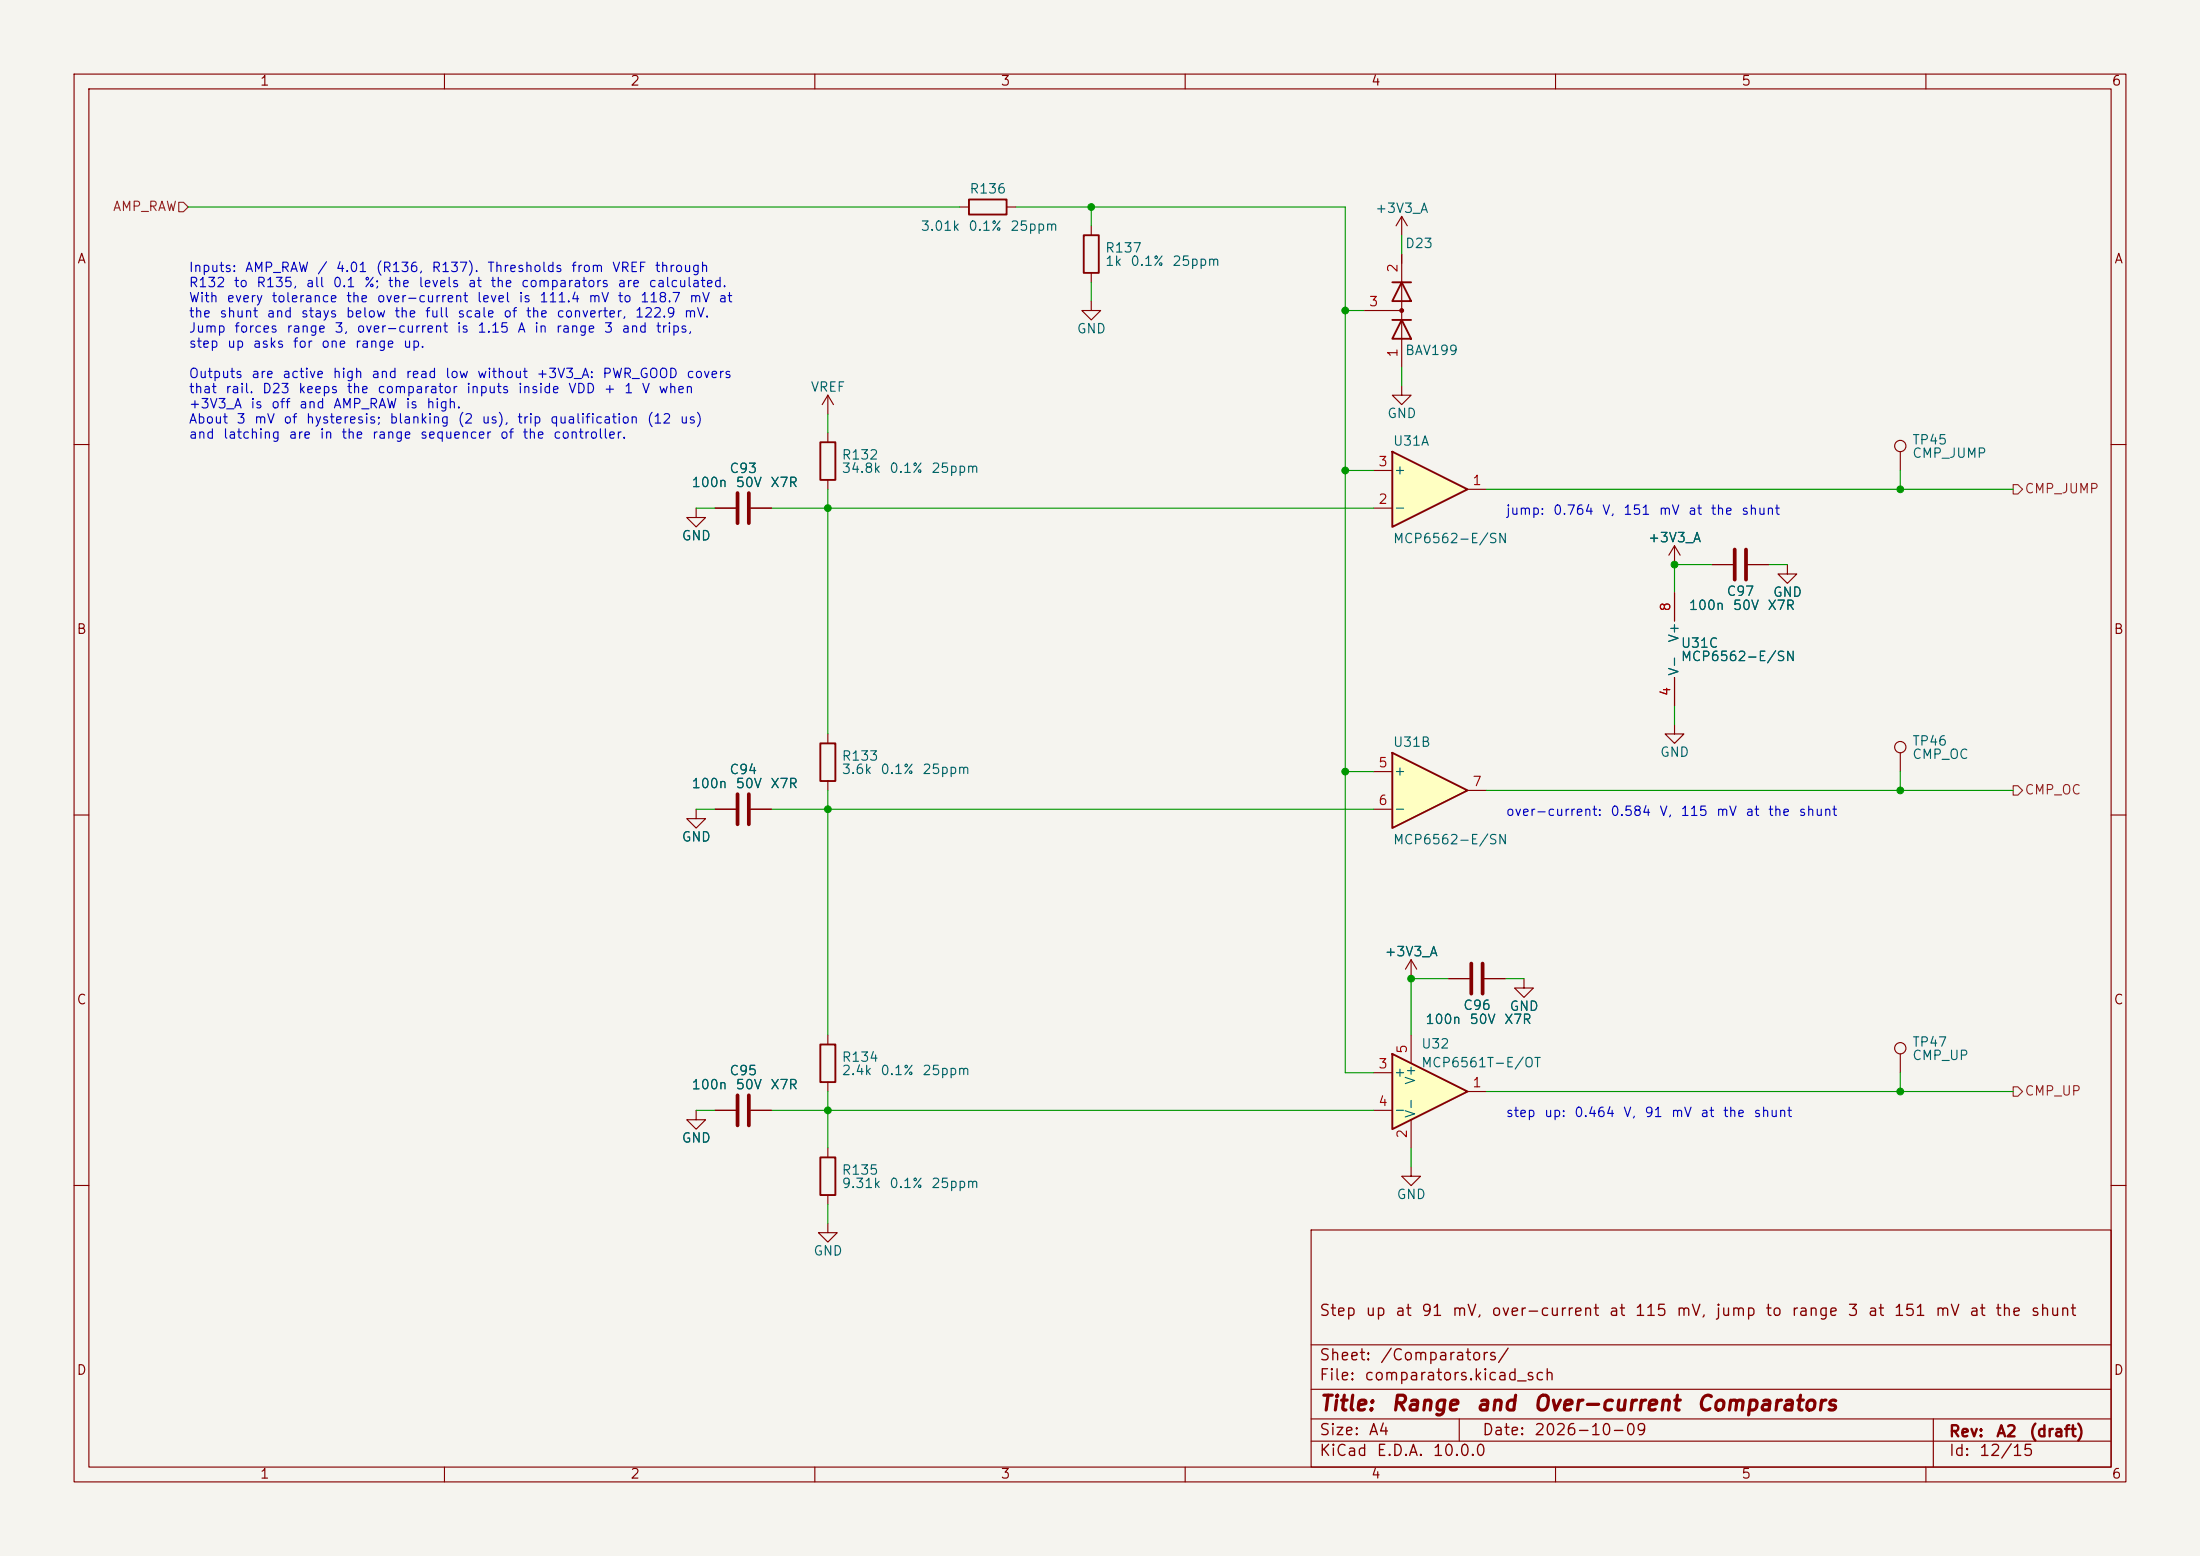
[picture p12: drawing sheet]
<svg xmlns="http://www.w3.org/2000/svg" width="297mm" height="210mm" viewBox="0 0 297 210" stroke-linecap="round" stroke-linejoin="round" font-family="sans-serif">
<path d="M0 0h297v210h-297z" fill="#f5f4ef" stroke="#f5f4ef" stroke-width=".14"/>
<g fill="none" stroke="#840000" stroke-width=".15">
<path d="M10 10h277v190h-277zM12 12h273v186h-273zM60 10v2M110 10v2M160 10v2M210 10v2M260 10v2M129.5 27.9h1.3M135.9 27.9h1.3M147.3 30.5v1.3M147.3 36.8v1.3M189.2 29.2v2.6"/>
<path d="M189.2 34.3v15.2M189.2 29.2l-.7 1.3M189.2 29.2l.8 1.3M111.8 53.3v2.6M111.8 58.4v1.3M111.8 53.3l-.8 1.3M111.8 53.3l.7 1.3M147.3 40.6v1.3h1.3l-1.3 1.3-1.3-1.3h1.3M184.1 41.9h5.1M189.2 52.1v1.2h1.3l-1.3 1.3-1.2-1.3h1.2M10 60h2M94 68.6v1.3h1.2l-1.2 1.2-1.3-1.2h1.3"/>
<path d="M96.5 68.6h2.8M101.3 68.6h2.8M111.8 64.8v1.2M256.5 61v2.5M285 60h2M111.8 99.1v1.2M226.1 97.8v1.3h1.2l-1.2 1.2-1.3-1.2h1.3M10 110h2M94 109.2v1.3h1.2l-1.2 1.3-1.3-1.3h1.3M96.5 109.2h2.8M101.3 109.2h2.8M111.8 105.4v1.3"/>
<path d="M256.5 101.6v2.5M285 110h2M111.8 139.7v1.3M195.6 132.1h2.8M200.4 132.1h2.8M205.7 132.1v1.3h1.3l-1.3 1.2-1.2-1.2h1.2M94 149.9v1.2h1.2l-1.2 1.3-1.3-1.3h1.3M96.5 149.9h2.8M101.3 149.9h2.8M111.8 146.1v1.2M111.8 154.9v1.3M190.5 157.5v1.3h1.3l-1.3 1.2-1.3-1.2h1.3"/>
<path d="M256.5 142.2v2.6M10 160h2M111.8 165.1v1.3h1.2l-1.2 1.2-1.3-1.2h1.3M111.8 161.3v1.3M177 166h108v32h-108zM285 160h2M60 198v2M110 198v2M160 198v2M177 194.5h108M177 191.5h108M177 187.5h108"/>
<path d="M177 181.5h108M197 191.5v3M210 198v2M260 198v2M261 191.5v6.5"/>
<circle cx="256.5" cy="60.2" r=".76"/>
<circle cx="256.5" cy="100.8" r=".76"/>
<circle cx="256.5" cy="141.5" r=".76"/>
</g>
<path d="M99.6 66.5v4.1M101.1 66.5v4.1M99.6 107.2v4.1M101.1 107.2v4.1M198.6 130v4.1M200.2 130v4.1M99.6 147.8v4.1M101.1 147.8v4.1" fill="none" stroke="#840000" stroke-width=".51"/>
<path d="M130.8 26.9h5.1v2.1h-5.1zM146.3 31.8h2v5h-2zM188 38.1h2.5M189.2 38.1l1.3 2.5h-2.5zM110.7 59.7h2.1v5.1h-2.1zM188 43.2h2.5M189.2 43.2l1.3 2.5h-2.5zM110.7 100.3h2.1v5.1h-2.1zM110.7 156.2h2.1v5.1h-2.1zM110.7 141h2.1v5.1h-2.1z" fill="none" stroke="#840000" stroke-width=".25"/>
<circle cx="189.2" cy="41.9" r=".25" fill="#840000" stroke="#840000" stroke-width=".15"/>
<path d="M188 142.2l10.1 5.1-10.1 5.1z" fill="#ffffc2"/>
<path d="M188 142.2l10.1 5.1-10.1 5.1z" fill="none" stroke="#840000" stroke-width=".25"/>
<path d="M226.1 73.7l-.8 1.2M226.1 73.7l.7 1.2M226.1 73.7v2.5M190.5 139.7v3.8M185.4 144.8h2.6M185.4 149.9h2.6M190.5 151.1v3.8M198.1 147.3h2.6" fill="none" stroke="#840000" stroke-width=".15"/>
<path d="M188 61l10.1 5-10.1 5.1z" fill="#ffffc2"/>
<path d="M188 61l10.1 5-10.1 5.1z" fill="none" stroke="#840000" stroke-width=".25"/>
<path d="M185.4 68.6h2.6M185.4 63.5h2.6M198.1 66h2.6M231.1 76.2h2.8M236 76.2h2.8M241.3 76.2v1.3h1.3l-1.3 1.2-1.3-1.2h1.3M226.1 80v3.8M226.1 91.4v3.9M190.5 129.5l-.8 1.3M190.5 129.5l.8 1.3M190.5 129.5v2.6" fill="none" stroke="#840000" stroke-width=".15"/>
<path d="M234.2 74.2v4M235.7 74.2v4" fill="none" stroke="#840000" stroke-width=".51"/>
<path d="M188 101.6l10.1 5.1-10.1 5.1z" fill="#ffffc2"/>
<path d="M188 101.6l10.1 5.1-10.1 5.1z" fill="none" stroke="#840000" stroke-width=".25"/>
<g fill="none" stroke="#840000" stroke-width=".15">
<path d="M96.5 68.6h2.8M101.3 68.6h2.8M231.1 76.2h2.8M236 76.2h2.8M226.1 80v3.8M226.1 91.4v3.9M96.5 109.2h2.8M101.3 109.2h2.8M185.4 104.1h2.6M185.4 109.2h2.6M198.1 106.7h2.6M195.6 132.1h2.8"/>
<path d="M200.4 132.1h2.8M96.5 149.9h2.8M101.3 149.9h2.8"/>
</g>
<path d="M24.1 27.3h.7l.6 .6-.6 .7h-.7zM271.8 65.4h.6l.6 .6-.6 .7h-.6zM271.8 106h.6l.6 .7-.6 .6h-.6zM271.8 146.7h.6l.6 .6-.6 .7h-.6z" fill="none" stroke="#725600" stroke-width=".15"/>
<g fill="none" stroke="#009600" stroke-width=".15">
<path d="M25.4 27.9h104.1M137.2 27.9h44.4v116.9h3.8M147.3 27.9v2.6M147.3 38.1v2.5M189.2 31.8v2.5M111.8 55.9v2.5M181.6 41.9h2.5M189.2 49.5v2.6M94 68.6h2.5M104.1 68.6h81.3M111.8 66v33.1M181.6 63.5h3.8"/>
<path d="M200.7 66h71.1M231.1 76.2h-5v3.8M238.8 76.2h2.5M256.5 63.5v2.5M226.1 95.3v2.5M94 109.2h2.5M104.1 109.2h81.3M111.8 106.7v33M181.6 104.1h3.8M200.7 106.7h71.1M256.5 104.1v2.6M195.6 132.1h-5.1v7.6"/>
<path d="M203.2 132.1h2.5M94 149.9h2.5M104.1 149.9h81.3M111.8 147.3v7.6M190.5 154.9v2.6M200.7 147.3h71.1M256.5 144.8v2.5M111.8 162.6v2.5"/>
</g>
<g fill="#009600" stroke="#009600" stroke-width=".14">
<circle cx="181.6" cy="63.5" r=".46"/>
<circle cx="111.8" cy="149.9" r=".46"/>
<circle cx="181.6" cy="41.9" r=".46"/>
<circle cx="181.6" cy="104.1" r=".46"/>
<circle cx="256.5" cy="147.3" r=".46"/>
<circle cx="190.5" cy="132.1" r=".46"/>
<circle cx="256.5" cy="66" r=".46"/>
<circle cx="226.1" cy="76.2" r=".46"/>
<circle cx="256.5" cy="106.7" r=".46"/>
<circle cx="111.8" cy="109.2" r=".46"/>
<circle cx="111.8" cy="68.6" r=".46"/>
<circle cx="147.3" cy="27.9" r=".46"/>
</g>
<g font-size="2" fill="#840000">
<text x="178" y="190.9">Title:</text>
<text x="187.7" y="190.9">Range</text>
<text x="199.1" y="190.9">and</text>
<text x="206.9" y="190.9">Over-current</text>
<text x="228.9" y="190.9">Comparators</text>
</g>
<g font-size="1.5" fill="#840000">
<text x="178" y="178">Step</text>
<text x="184.2" y="178">up</text>
<text x="188.2" y="178">at</text>
<text x="191.8" y="178">91</text>
<text x="195.9" y="178">mV,</text>
<text x="201.2" y="178">over-current</text>
<text x="217.1" y="178">at</text>
<text x="220.6" y="178">115</text>
<text x="226.2" y="178">mV,</text>
<text x="231.5" y="178">jump</text>
<text x="238.2" y="178">to</text>
<text x="241.7" y="178">range</text>
<text x="249.3" y="178">3</text>
<text x="252" y="178">at</text>
<text x="255.6" y="178">151</text>
<text x="261.1" y="178">mV</text>
<text x="265.7" y="178">at</text>
<text x="269.2" y="178">the</text>
<text x="274" y="178">shunt</text>
<text x="178" y="184">Sheet:</text>
<text x="186.2" y="184">/Comparators/</text>
<text x="178" y="186.7">File:</text>
<text x="184.1" y="186.7">comparators.kicad_sch</text>
<text x="178" y="196.9">KiCad</text>
<text x="178" y="194.1">Size:</text>
<text x="184.7" y="194.1">A4</text>
<text x="185.7" y="196.9">E.D.A.</text>
<text x="193.3" y="196.9">10.0.0</text>
<text x="200" y="194.1">Date:</text>
<text x="207" y="194.1">2026-10-09</text>
<text x="263" y="194.3">Rev:</text>
<text x="263" y="196.9">Id:</text>
<text x="267.1" y="196.9">12/15</text>
<text x="269.4" y="194.3">A2</text>
<text x="273.8" y="194.3">(draft)</text>
</g>
<g font-size="1.3" fill="#840000">
<text x="35" y="11.9">1</text>
<text x="85" y="11.9">2</text>
<text x="135" y="11.9">3</text>
<text x="185" y="11.9">4</text>
<text x="235" y="11.9">5</text>
<text x="285" y="11.9">6</text>
<text x="10.3" y="35.9">A</text>
<text x="285.3" y="35.9">A</text>
<text x="10.3" y="85.9">B</text>
<text x="285.3" y="85.9">B</text>
<text x="10.3" y="135.9">C</text>
<text x="285.3" y="135.9">C</text>
<text x="10.3" y="185.9">D</text>
<text x="285.3" y="185.9">D</text>
<text x="35" y="199.9">1</text>
<text x="85" y="199.9">2</text>
<text x="135" y="199.9">3</text>
<text x="185" y="199.9">4</text>
<text x="235" y="199.9">5</text>
<text x="285" y="199.9">6</text>
</g>
<g font-size="1.3" fill="#725600">
<text x="15.1" y="28.8">AMP_RAW</text>
<text x="273.2" y="66.9">CMP_JUMP</text>
<text x="273.2" y="107.5">CMP_OC</text>
<text x="273.2" y="148.2">CMP_UP</text>
</g>
<g font-size="1.3" fill="#006464">
<text x="130.8" y="26.4">R136</text>
<text x="185.6" y="29.1">+3V3_A</text>
<text x="124.2" y="31.5">3.01k</text>
<text x="130.6" y="31.5">0.1%</text>
<text x="136.3" y="31.5">25ppm</text>
<text x="149.1" y="34.4">R137</text>
<text x="189.6" y="33.8">D23</text>
<text x="149.1" y="36.2">1k</text>
<text x="152.5" y="36.2">0.1%</text>
<text x="158.2" y="36.2">25ppm</text>
<text x="145.3" y="45.3">GND</text>
<text x="109.4" y="53.2">VREF</text>
<text x="189.6" y="48.2">BAV199</text>
<text x="187.2" y="56.7">GND</text>
<text x="98.4" y="64.2">C93</text>
<text x="113.5" y="62.3">R132</text>
<text x="113.5" y="64.1">34.8k</text>
<text x="120" y="64.1">0.1%</text>
<text x="125.6" y="64.1">25ppm</text>
<text x="188" y="60.5">U31A</text>
<text x="188.1" y="64.4">+</text>
<text x="258.1" y="62.1">CMP_JUMP</text>
<text x="258.1" y="60.3">TP45</text>
<text x="93.3" y="66.1">100n</text>
<text x="99.2" y="66.1">50V</text>
<text x="103.9" y="66.1">X7R</text>
<text x="188.1" y="69.4">-</text>
<text x="91.9" y="73.3">GND</text>
<text x="188" y="73.6">MCP6562-E/SN</text>
<text x="222.4" y="73.5">+3V3_A</text>
<text x="227.9" y="82.6">100n</text>
<text x="233" y="80.7">C97</text>
<text x="233.8" y="82.6">50V</text>
<text x="238.5" y="82.6">X7R</text>
<text x="239.3" y="80.9">GND</text>
<text x="226.8" y="87.7">U31C</text>
<text x="226.8" y="89.5">MCP6562-E/SN</text>
<text x="226.9" y="86.8" transform="rotate(-90 226.9 86.8)">V+</text>
<text x="226.9" y="91.3" transform="rotate(-90 226.9 91.3)">V-</text>
<text x="188" y="101.1">U31B</text>
<text x="258.1" y="101">TP46</text>
<text x="93.3" y="106.7">100n</text>
<text x="98.4" y="104.8">C94</text>
<text x="99.2" y="106.7">50V</text>
<text x="103.9" y="106.7">X7R</text>
<text x="113.5" y="103">R133</text>
<text x="113.5" y="104.8">3.6k</text>
<text x="118.8" y="104.8">0.1%</text>
<text x="124.4" y="104.8">25ppm</text>
<text x="188.1" y="105">+</text>
<text x="224" y="102.5">GND</text>
<text x="258.1" y="102.8">CMP_OC</text>
<text x="91.9" y="113.9">GND</text>
<text x="188.1" y="110.1">-</text>
<text x="188" y="114.3">MCP6562-E/SN</text>
<text x="186.8" y="129.4">+3V3_A</text>
<text x="197.4" y="136.6">C96</text>
<text x="203.7" y="136.8">GND</text>
<text x="113.5" y="143.6">R134</text>
<text x="191.8" y="141.8">U32</text>
<text x="192.3" y="138.5">100n</text>
<text x="198.3" y="138.5">50V</text>
<text x="203" y="138.5">X7R</text>
<text x="258.1" y="143.4">CMP_UP</text>
<text x="258.1" y="141.6">TP47</text>
<text x="93.3" y="147.3">100n</text>
<text x="98.4" y="145.4">C95</text>
<text x="99.2" y="147.3">50V</text>
<text x="103.9" y="147.3">X7R</text>
<text x="113.5" y="145.4">2.4k</text>
<text x="118.8" y="145.4">0.1%</text>
<text x="124.4" y="145.4">25ppm</text>
<text x="188.1" y="145.6">+</text>
<text x="191.4" y="146.5" transform="rotate(-90 191.4 146.5)">V+</text>
<text x="191.8" y="144.4">MCP6561T-E/OT</text>
<text x="91.9" y="154.5">GND</text>
<text x="188.1" y="150.7">-</text>
<text x="191.4" y="151" transform="rotate(-90 191.4 151)">V-</text>
<text x="113.5" y="158.9">R135</text>
<text x="113.5" y="160.7">9.31k</text>
<text x="120" y="160.7">0.1%</text>
<text x="125.6" y="160.7">25ppm</text>
<text x="188.5" y="162.2">GND</text>
<text x="109.7" y="169.8">GND</text>
</g>
<g font-size="1.3" fill="#0000c2">
<text x="25.4" y="37">Inputs:</text>
<text x="25.4" y="39.1">R132</text>
<text x="25.4" y="41.1">With</text>
<text x="30.5" y="41.1">every</text>
<text x="31.5" y="39.1">to</text>
<text x="33" y="37">AMP_RAW</text>
<text x="34.5" y="39.1">R135,</text>
<text x="36.6" y="41.1">tolerance</text>
<text x="41.2" y="39.1">all</text>
<text x="42.7" y="37">/</text>
<text x="44.8" y="39.1">0.1</text>
<text x="45.2" y="37">4.01</text>
<text x="46.6" y="41.1">the</text>
<text x="49" y="39.1">%;</text>
<text x="50.6" y="37">(R136,</text>
<text x="50.8" y="41.1">over-current</text>
<text x="52.3" y="39.1">the</text>
<text x="56.4" y="39.1">levels</text>
<text x="58.2" y="37">R137).</text>
<text x="63.1" y="39.1">at</text>
<text x="64.3" y="41.1">level</text>
<text x="65.7" y="37">Thresholds</text>
<text x="66.1" y="39.1">the</text>
<text x="69.9" y="41.1">is</text>
<text x="70.2" y="39.1">comparators</text>
<text x="72.7" y="41.1">111.4</text>
<text x="77" y="37">from</text>
<text x="79.3" y="41.1">mV</text>
<text x="82.5" y="37">VREF</text>
<text x="83.3" y="39.1">are</text>
<text x="83.3" y="41.1">to</text>
<text x="86.3" y="41.1">118.7</text>
<text x="87.5" y="39.1">calculated.</text>
<text x="88.3" y="37">through</text>
<text x="92.9" y="41.1">mV</text>
<text x="96.9" y="41.1">at</text>
<text x="25.4" y="43.2">the</text>
<text x="25.4" y="45.2">Jump</text>
<text x="25.4" y="47.3">step</text>
<text x="29.5" y="43.2">shunt</text>
<text x="30.6" y="47.3">up</text>
<text x="31.5" y="45.2">forces</text>
<text x="34" y="47.3">asks</text>
<text x="35.9" y="43.2">and</text>
<text x="38.6" y="45.2">range</text>
<text x="39.4" y="47.3">for</text>
<text x="40.5" y="43.2">stays</text>
<text x="43.3" y="47.3">one</text>
<text x="45.1" y="45.2">3,</text>
<text x="46.6" y="43.2">below</text>
<text x="47.8" y="47.3">range</text>
<text x="48" y="45.2">over-current</text>
<text x="53.1" y="43.2">the</text>
<text x="54.3" y="47.3">up.</text>
<text x="57.3" y="43.2">full</text>
<text x="61.6" y="45.2">is</text>
<text x="61.7" y="43.2">scale</text>
<text x="64.4" y="45.2">1.15</text>
<text x="67.8" y="43.2">of</text>
<text x="69.8" y="45.2">A</text>
<text x="70.9" y="43.2">the</text>
<text x="72" y="45.2">in</text>
<text x="74.9" y="45.2">range</text>
<text x="75" y="43.2">converter,</text>
<text x="81.4" y="45.2">3</text>
<text x="83.8" y="45.2">and</text>
<text x="85.6" y="43.2">122.9</text>
<text x="88.4" y="45.2">trips,</text>
<text x="92.2" y="43.2">mV.</text>
<text x="25.4" y="51.3">Outputs</text>
<text x="25.4" y="53.4">that</text>
<text x="30.3" y="53.4">rail.</text>
<text x="33.8" y="51.3">are</text>
<text x="35.3" y="53.4">D23</text>
<text x="38" y="51.3">active</text>
<text x="40.2" y="53.4">keeps</text>
<text x="44.8" y="51.3">high</text>
<text x="46.7" y="53.4">the</text>
<text x="50" y="51.3">and</text>
<text x="50.8" y="53.4">comparator</text>
<text x="54.7" y="51.3">read</text>
<text x="60" y="51.3">low</text>
<text x="62.8" y="53.4">inputs</text>
<text x="64.3" y="51.3">without</text>
<text x="69.8" y="53.4">inside</text>
<text x="72.3" y="51.3">+3V3_A:</text>
<text x="76.6" y="53.4">VDD</text>
<text x="81.2" y="51.3">PWR_GOOD</text>
<text x="81.4" y="53.4">+</text>
<text x="84.2" y="53.4">1</text>
<text x="86.5" y="53.4">V</text>
<text x="88.8" y="53.4">when</text>
<text x="92.6" y="51.3">covers</text>
<text x="25.4" y="55.4">+3V3_A</text>
<text x="25.4" y="57.5">About</text>
<text x="25.4" y="59.5">and</text>
<text x="30" y="59.5">latching</text>
<text x="31.8" y="57.5">3</text>
<text x="33.7" y="55.4">is</text>
<text x="34.2" y="57.5">mV</text>
<text x="36.5" y="55.4">off</text>
<text x="38.2" y="57.5">of</text>
<text x="38.9" y="59.5">are</text>
<text x="40.3" y="55.4">and</text>
<text x="41.2" y="57.5">hysteresis;</text>
<text x="43.1" y="59.5">in</text>
<text x="44.9" y="55.4">AMP_RAW</text>
<text x="46" y="59.5">the</text>
<text x="50.1" y="59.5">range</text>
<text x="52.5" y="57.5">blanking</text>
<text x="54.7" y="55.4">is</text>
<text x="56.6" y="59.5">sequencer</text>
<text x="57.5" y="55.4">high.</text>
<text x="61.7" y="57.5">(2</text>
<text x="64.9" y="57.5">us),</text>
<text x="67.4" y="59.5">of</text>
<text x="69.7" y="57.5">trip</text>
<text x="70.4" y="59.5">the</text>
<text x="74.2" y="57.5">qualification</text>
<text x="74.6" y="59.5">controller.</text>
<text x="87.2" y="57.5">(12</text>
<text x="91.7" y="57.5">us)</text>
<text x="203.2" y="69.8">jump:</text>
<text x="209.6" y="69.8">0.764</text>
<text x="216.2" y="69.8">V,</text>
<text x="219" y="69.8">151</text>
<text x="223.8" y="69.8">mV</text>
<text x="227.8" y="69.8">at</text>
<text x="230.8" y="69.8">the</text>
<text x="235" y="69.8">shunt</text>
<text x="203.2" y="110.4">over-current:</text>
<text x="217.3" y="110.4">0.584</text>
<text x="223.9" y="110.4">V,</text>
<text x="226.8" y="110.4">115</text>
<text x="231.6" y="110.4">mV</text>
<text x="235.5" y="110.4">at</text>
<text x="238.6" y="110.4">the</text>
<text x="242.7" y="110.4">shunt</text>
<text x="203.2" y="151.1">step</text>
<text x="208.4" y="151.1">up:</text>
<text x="212.4" y="151.1">0.464</text>
<text x="219" y="151.1">V,</text>
<text x="221.9" y="151.1">91</text>
<text x="225.5" y="151.1">mV</text>
<text x="229.5" y="151.1">at</text>
<text x="232.5" y="151.1">the</text>
<text x="236.6" y="151.1">shunt</text>
</g>
<g font-size="1.3" fill="#a90000">
<text x="184.7" y="41.7">3</text>
<text x="189" y="36.9" transform="rotate(-90 189 36.9)">2</text>
<text x="189" y="48.3" transform="rotate(-90 189 48.3)">1</text>
<text x="186" y="63.2">3</text>
<text x="198.7" y="65.8">1</text>
<text x="186" y="68.3">2</text>
<text x="225.8" y="82.6" transform="rotate(-90 225.8 82.6)">8</text>
<text x="225.8" y="94.1" transform="rotate(-90 225.8 94.1)">4</text>
<text x="186" y="103.9">5</text>
<text x="198.7" y="106.4">7</text>
<text x="186" y="109">6</text>
<text x="190.2" y="142.3" transform="rotate(-90 190.2 142.3)">5</text>
<text x="186" y="144.5">3</text>
<text x="186" y="149.6">4</text>
<text x="198.7" y="147.1">1</text>
<text x="190.2" y="153.7" transform="rotate(-90 190.2 153.7)">2</text>
</g>
</svg>
